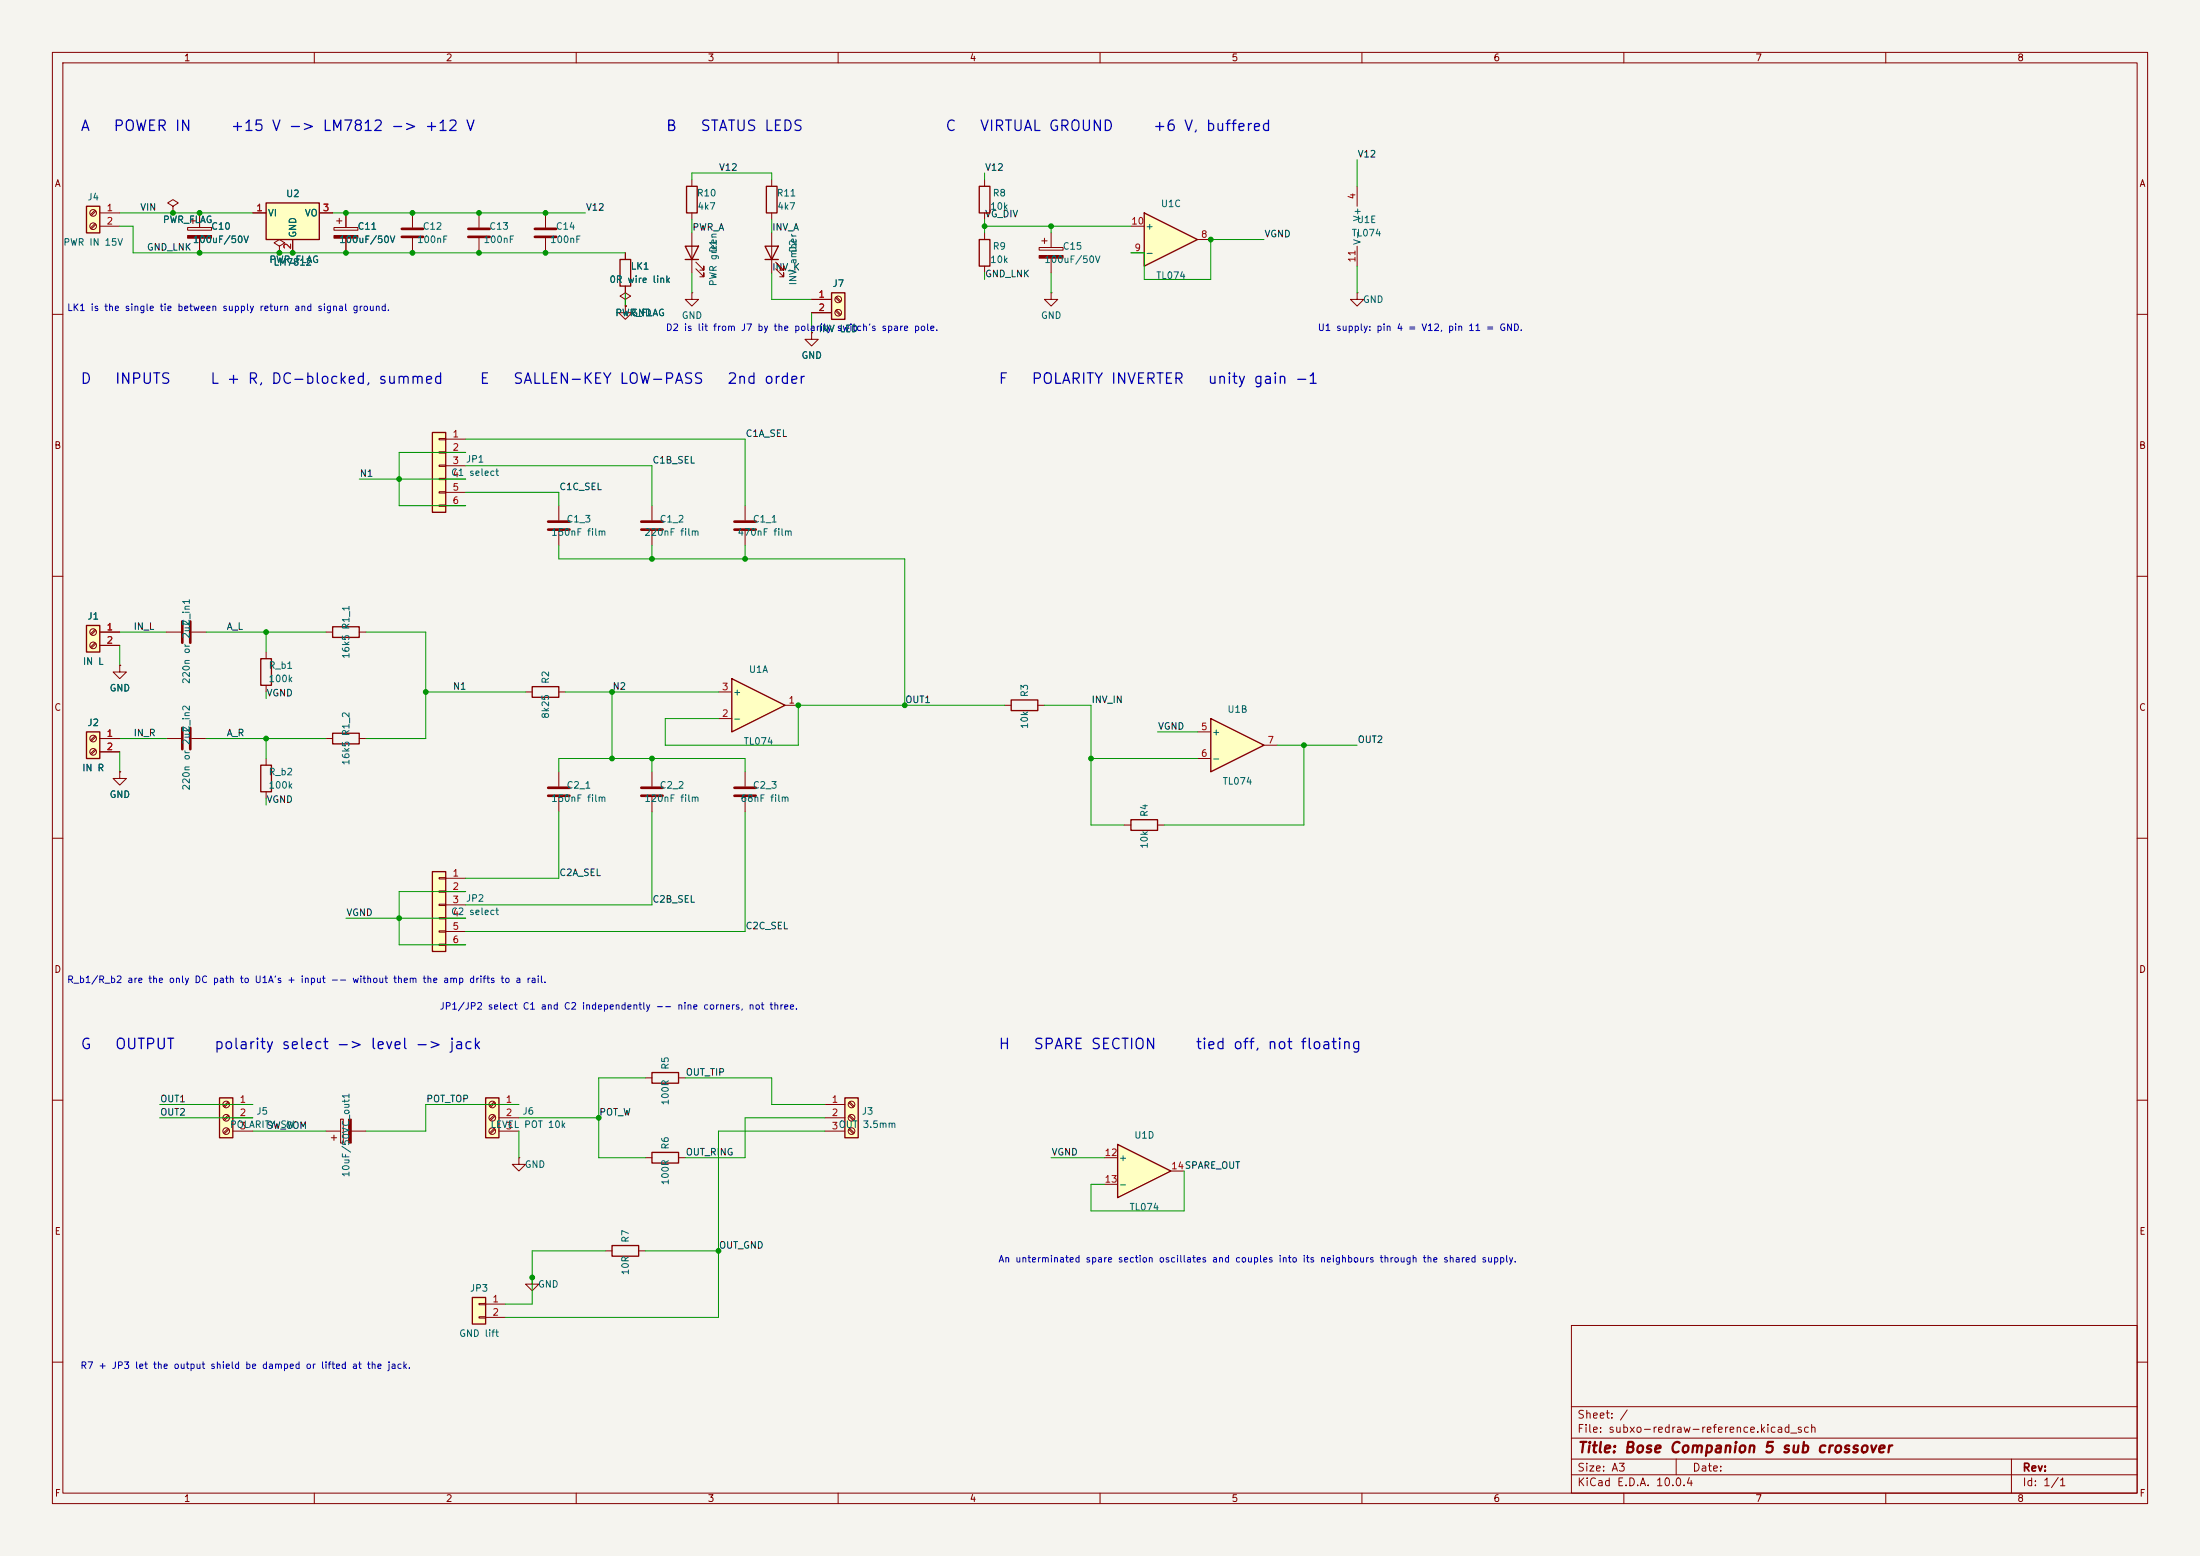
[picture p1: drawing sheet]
<svg xmlns="http://www.w3.org/2000/svg" width="420mm" height="297mm" viewBox="0 0 420 297" stroke-linecap="round" stroke-linejoin="round" font-family="sans-serif">
<path d="M0 0h420v297h-420z" fill="#f5f4ef" stroke="#f5f4ef" stroke-width=".19"/>
<g fill="none" stroke="#840000" stroke-width=".19">
<path d="M10 10h400v277h-400zM12 12h396v273h-396zM60 10v2M110 10v2M160 10v2M210 10v2M260 10v2M310 10v2M360 10v2M10 60h2M154.9 63.5v1.3h1.3l-1.3 1.2-1.2-1.2h1.2M154.9 63.5h.1"/>
<path d="M408 60h2M10 110h2M408 110h2M22.9 127v1.3h1.2l-1.2 1.2-1.3-1.2h1.3M22.9 127h.1M31.7 120.7h2.8M36.6 120.7h2.8M50.8 124.5v1.2M50.8 130.8v1.3M191.8 134.6h1.2M198.1 134.6h1.3M10 160h2"/>
<path d="M214.6 157.5h1.3M221 157.5h1.2M408 160h2M10 210h2M408 210h2M300 253h108v32h-108zM10 260h2M300 278.5h108M300 274.5h108M300 268.5h108M320 278.5v3M384 278.5v6.5"/>
<path d="M408 260h2M60 285v2M110 285v2M160 285v2M210 285v2M260 285v2M300 281.5h108M310 285v2M360 285v2"/>
</g>
<path d="M49.8 125.7h2v5.1h-2zM193 133.6h5.1v2h-5.1zM215.9 156.5h5.1v2h-5.1z" fill="none" stroke="#840000" stroke-width=".25"/>
<path d="M34.8 118.6v4.1M36.3 118.6v4.1" fill="none" stroke="#840000" stroke-width=".51"/>
<path d="M50.8 38.7h10.2v7h-10.2z" fill="#ffffc2"/>
<path d="M50.8 38.7h10.2v7h-10.2z" fill="none" stroke="#840000" stroke-width=".25"/>
<path d="M48.3 40.6h2.5M55.9 45.7v2.6M61 40.6h2.5" fill="none" stroke="#840000" stroke-width=".19"/>
<path d="M16.5 119.4h2.5v5.1h-2.5z" fill="#ffffc2"/>
<path d="M186.9 45.7h2.1v5.1h-2.1zM16.5 119.4h2.5v5.1h-2.5zM63.5 140h5.1v2h-5.1zM49.8 146.1h2v5h-2z" fill="none" stroke="#840000" stroke-width=".25"/>
<g fill="none" stroke="#840000" stroke-width=".19">
<path d="M188 44.5v1.2M188 50.8v1.3M18.1 120.1l-.8 .9M18.1 122.7l-.8 .8M18.3 120.3l-.9 .9M18.3 122.9l-.9 .8M19 120.7h3.9M19 123.2h3.9M50.8 144.8v1.3M50.8 151.1v1.3M62.2 141h1.3M68.6 141h1.2"/>
<circle cx="17.8" cy="123.2" r=".63"/>
<circle cx="17.8" cy="120.6" r=".63"/>
</g>
<path d="M16.5 39.4h2.5v5.1h-2.5z" fill="#ffffc2"/>
<path d="M16.5 39.4h2.5v5.1h-2.5z" fill="none" stroke="#840000" stroke-width=".25"/>
<g fill="none" stroke="#840000" stroke-width=".19">
<path d="M18.1 40.1l-.8 .9M18.1 42.7l-.8 .8M18.3 40.3l-.9 .8M18.3 42.8l-.9 .9M19 40.6h3.9M19 43.2h3.9M91.4 40.6v2.8M91.4 45.5v2.8M104.1 40.6v2.8M104.1 45.5v2.8"/>
<circle cx="17.8" cy="43.2" r=".63"/>
<circle cx="17.8" cy="40.6" r=".63"/>
</g>
<path d="M89.4 43.7h4.1M89.4 45.2h4.1M102.1 43.7h4.1M102.1 45.2h4.1" fill="none" stroke="#840000" stroke-width=".51"/>
<path d="M231.1 137.2l10.2 5-10.2 5.1z" fill="#ffffc2"/>
<path d="M231.1 137.2l10.2 5-10.2 5.1z" fill="none" stroke="#840000" stroke-width=".25"/>
<path d="M228.6 139.7h2.5M228.6 144.8h2.5M241.3 142.2h2.5" fill="none" stroke="#840000" stroke-width=".19"/>
<path d="M218.4 40.6l10.2 5.1-10.2 5.1z" fill="#ffffc2"/>
<path d="M146 47h2.6l-1.3 2.5zM146 49.5h2.6M218.4 40.6l10.2 5.1-10.2 5.1z" fill="none" stroke="#840000" stroke-width=".25"/>
<g fill="none" stroke="#840000" stroke-width=".19">
<path d="M33 39.4l1-.7-1-.6-1 .6 1 .7v1.2M33 40.6h.1M35.8 43.4h4.6v.5h-4.6zM36.3 42.2h1M36.8 41.7v1M38.1 40.6v2.8M38.1 45.5v2.8M147.3 44.5v7.6M148.1 51.3l1.5 1.5v-.7v.7h-.8M148.1 50l1.5 1.6v-.8v.8h-.8M215.9 48.3h2.5M215.9 43.2h2.5"/>
<path d="M228.6 45.7h2.5"/>
</g>
<path d="M35.8 45h4.6v.5h-4.6z" fill="#840000" stroke="#840000" stroke-width=".19"/>
<path d="M213.4 218.4l10.1 5.1-10.1 5.1z" fill="#ffffc2"/>
<path d="M131.1 35.6h2v5h-2zM146.3 35.6h2v5h-2zM186.9 35.6h2.1v5h-2.1zM130.8 47h2.5l-1.2 2.5zM130.8 49.5h2.5M213.4 218.4l10.1 5.1-10.1 5.1z" fill="none" stroke="#840000" stroke-width=".25"/>
<g fill="none" stroke="#840000" stroke-width=".19">
<path d="M132.1 34.3v1.3M147.3 34.3v1.3M188 34.3v1.3M63.8 43.4h4.5v.5h-4.5zM64.3 42.2h1M64.8 41.7v1M66 40.6v2.8M66 45.5v2.8M119.4 57.2l1-.7-1-.6-1 .6 1 .7v1.2M119.4 58.4h.1M132.1 40.6v1.3M132.1 44.5v7.6"/>
<path d="M132.8 51.3l1.6 1.5v-.7v.7h-.8M132.8 50l1.6 1.6v-.8v.8h-.8M147.3 40.6v1.3M188 40.6v1.3M198.4 47.2h4.5v.6h-4.5zM198.9 46h1M199.4 45.5v1M200.7 55.9v1.3h1.2l-1.2 1.2-1.3-1.2h1.3M200.7 55.9h.1M200.7 44.5v2.7M200.7 49.3v2.8M99.1 221v1.2h1.2l-1.2 1.3-1.3-1.3h1.3"/>
<path d="M99.1 221h.1M210.8 221h2.6M210.8 226.1h2.6M223.5 223.5h2.6"/>
</g>
<g fill="#840000" stroke="#840000" stroke-width=".19">
<path d="M198.4 48.8h4.5v.5h-4.5z"/>
<path d="M63.8 45h4.5v.5h-4.5z"/>
</g>
<path d="M92.7 209.6h2.5v7.6h-2.5z" fill="#ffffc2"/>
<path d="M92.7 209.6h2.5v7.6h-2.5z" fill="none" stroke="#840000" stroke-width=".25"/>
<g fill="none" stroke="#840000" stroke-width=".19">
<path d="M94.3 210.3l-.8 .9M94.3 212.9l-.8 .8M94.3 215.4l-.8 .8M94.5 210.5l-.9 .8M94.5 213l-.9 .9M94.5 215.6l-.9 .8M95.2 210.8h3.9M95.2 213.4h3.9M95.2 215.9h3.9"/>
<circle cx="94" cy="213.4" r=".63"/>
<circle cx="94" cy="210.8" r=".63"/>
<circle cx="94" cy="215.9" r=".63"/>
</g>
<path d="M90.2 247.6h2.5v5.1h-2.5z" fill="#ffffc2"/>
<path d="M116.8 237.7h5.1v2.1h-5.1zM90.2 247.6h2.5v5.1h-2.5z" fill="none" stroke="#840000" stroke-width=".25"/>
<path d="M132.1 55.9v1.3h1.2l-1.2 1.2-1.3-1.2h1.3M132.1 55.9h.1M142.2 96.5v2.8M142.2 101.3v2.8M115.6 238.8h1.2M121.9 238.8h1.3M91.4 248.8h1.3v.2h-1.3zM91.4 251.3h1.3v.3h-1.3zM92.7 248.9h3.8M92.7 251.5h3.8M101.6 243.8v1.3h1.3l-1.3 1.3-1.3-1.3h1.3M101.6 243.8h.1" fill="none" stroke="#840000" stroke-width=".19"/>
<path d="M140.2 99.6h4.1M140.2 101.1h4.1" fill="none" stroke="#840000" stroke-width=".51"/>
<path d="M158.7 55.9h2.6v5.1h-2.6z" fill="#ffffc2"/>
<path d="M158.7 55.9h2.6v5.1h-2.6zM124.5 220h5v2h-5zM124.5 204.7h5v2.1h-5z" fill="none" stroke="#840000" stroke-width=".25"/>
<g fill="none" stroke="#840000" stroke-width=".19">
<path d="M154.9 57.2h3.8M154.9 59.7h3.8M159.5 56.8l.9 .9M159.5 59.4l.9 .8M159.7 56.6l.8 .9M159.7 59.2l.8 .8M62.2 215.9h2.8M63.2 217.2h1.1M63.8 216.7v1M65 213.6h.5v4.6h-.5zM67.1 215.9h2.7M123.2 205.7h1.3"/>
<path d="M129.5 205.7h1.3M123.2 221h1.3M129.5 221h1.3"/>
<circle cx="160" cy="59.7" r=".63"/>
<circle cx="160" cy="57.1" r=".63"/>
</g>
<path d="M66.5 213.6h.6v4.6h-.6z" fill="#840000" stroke="#840000" stroke-width=".19"/>
<path d="M41.9 209.6h2.5v7.6h-2.5z" fill="#ffffc2"/>
<path d="M41.9 209.6h2.5v7.6h-2.5z" fill="none" stroke="#840000" stroke-width=".25"/>
<g fill="none" stroke="#840000" stroke-width=".19">
<path d="M259.1 35.6v3.8M259.1 55.9v1.3h1.2l-1.2 1.2-1.3-1.2h1.3M259.1 55.9h.1M259.1 47v3.8M43.5 210.3l-.8 .9M43.5 212.9l-.8 .8M43.5 215.4l-.8 .8M43.7 210.5l-.9 .8M43.7 213l-.9 .9M43.7 215.6l-.9 .8M44.4 210.8h3.9M44.4 213.4h3.9"/>
<path d="M44.4 215.9h3.9"/>
<circle cx="43.2" cy="210.8" r=".63"/>
<circle cx="43.2" cy="213.4" r=".63"/>
<circle cx="43.2" cy="215.9" r=".63"/>
</g>
<path d="M82.5 82.6h2.6v15.2h-2.6z" fill="#ffffc2"/>
<path d="M118.4 49.5h2v5.1h-2zM82.5 82.6h2.6v15.2h-2.6z" fill="none" stroke="#840000" stroke-width=".25"/>
<g fill="none" stroke="#840000" stroke-width=".19">
<path d="M119.4 48.3v1.2M119.4 54.6v1.3M83.8 83.7h1.3v.2h-1.3zM83.8 86.2h1.3v.3h-1.3zM83.8 88.8h1.3v.2h-1.3zM83.8 91.3h1.3v.3h-1.3zM83.8 93.9h1.3v.2h-1.3zM83.8 96.4h1.3v.2h-1.3zM85.1 83.8h3.8M85.1 86.4h3.8M85.1 88.9h3.8M85.1 91.4h3.8"/>
<path d="M85.1 94h3.8M85.1 96.5h3.8M106.7 96.5v2.8M106.7 101.3v2.8"/>
</g>
<path d="M104.6 99.6h4.1M104.6 101.1h4.1" fill="none" stroke="#840000" stroke-width=".51"/>
<path d="M82.5 166.4h2.6v15.2h-2.6z" fill="#ffffc2"/>
<path d="M82.5 166.4h2.6v15.2h-2.6z" fill="none" stroke="#840000" stroke-width=".25"/>
<g fill="none" stroke="#840000" stroke-width=".19">
<path d="M124.5 147.3v2.8M124.5 152.1v2.8M142.2 147.3v2.8M142.2 152.1v2.8M83.8 167.5h1.3v.3h-1.3zM83.8 170.1h1.3v.2h-1.3zM83.8 172.6h1.3v.2h-1.3zM83.8 175.1h1.3v.3h-1.3zM83.8 177.7h1.3v.2h-1.3zM85.1 167.6h3.8M85.1 170.2h3.8M85.1 172.7h3.8"/>
<path d="M85.1 175.3h3.8M85.1 177.8h3.8M83.8 180.2h1.3v.3h-1.3zM85.1 180.3h3.8"/>
</g>
<path d="M122.4 150.4h4.1M122.4 151.9h4.1M140.2 150.4h4.1M140.2 151.9h4.1" fill="none" stroke="#840000" stroke-width=".51"/>
<path d="M161.3 209.6h2.5v7.6h-2.5z" fill="#ffffc2"/>
<path d="M101.6 131.1h5.1v2h-5.1zM161.3 209.6h2.5v7.6h-2.5z" fill="none" stroke="#840000" stroke-width=".25"/>
<g fill="none" stroke="#840000" stroke-width=".19">
<path d="M53.3 47l1.1-.6-1.1-.7-1 .7 1 .6v1.3M53.3 48.3h.1M124.5 96.5v2.8M124.5 101.3v2.8M100.3 132.1h1.3M106.7 132.1h1.2M22.9 147.3v1.3h1.2l-1.2 1.3-1.3-1.3h1.3M22.9 147.3h.1M106.7 147.3v2.8M106.7 152.1v2.8M157.5 210.8h3.8M157.5 213.4h3.8"/>
<path d="M157.5 215.9h3.8M162 210.5l.9 .8M162 213l.9 .9M162 215.6l.9 .8M162.2 210.3l.9 .9M162.2 212.9l.9 .8M162.2 215.4l.9 .8"/>
<circle cx="162.6" cy="213.4" r=".63"/>
<circle cx="162.6" cy="210.8" r=".63"/>
<circle cx="162.6" cy="215.9" r=".63"/>
</g>
<path d="M122.4 99.6h4.1M122.4 101.1h4.1M104.6 150.4h4.1M104.6 151.9h4.1" fill="none" stroke="#840000" stroke-width=".51"/>
<path d="M139.7 129.5l10.2 5.1-10.2 5.1z" fill="#ffffc2"/>
<path d="M139.7 129.5l10.2 5.1-10.2 5.1z" fill="none" stroke="#840000" stroke-width=".25"/>
<path d="M137.2 137.2h2.5M137.2 132.1h2.5M149.9 134.6h2.5M31.7 141h2.8M36.6 141h2.8" fill="none" stroke="#840000" stroke-width=".19"/>
<path d="M34.8 138.9v4.1M36.3 138.9v4.1" fill="none" stroke="#840000" stroke-width=".51"/>
<path d="M16.5 139.7h2.5v5.1h-2.5z" fill="#ffffc2"/>
<path d="M63.5 119.6h5.1v2.1h-5.1zM16.5 139.7h2.5v5.1h-2.5z" fill="none" stroke="#840000" stroke-width=".25"/>
<g fill="none" stroke="#840000" stroke-width=".19">
<path d="M33 40.6h.1M38.1 40.6v2.8M38.1 45.5v2.8M48.3 40.6h2.5M53.3 48.3h.1M55.9 45.7v2.6M61 40.6h2.5M66 40.6v2.8M66 45.5v2.8M78.7 40.6v2.8M78.7 45.5v2.8M119.4 58.4v1.3h1.2l-1.2 1.3-1.3-1.3h1.3"/>
<path d="M119.4 58.4h.1M119.4 48.3v1.2M119.4 54.6v1.3M154.9 57.2h3.8M154.9 59.7h3.8M154.9 63.5h.1M19 120.7h3.9M19 123.2h3.9M22.9 127h.1M62.2 120.7h1.3M68.6 120.7h1.2M18.1 140.5l-.8 .8"/>
<path d="M18.1 143l-.8 .8M18.3 140.6l-.9 .9M18.3 143.2l-.9 .8M19 141h3.9M19 143.5h3.9M22.9 147.3h.1"/>
<circle cx="17.8" cy="143.5" r=".63"/>
<circle cx="17.8" cy="141" r=".63"/>
</g>
<path d="M76.7 43.7h4.1M76.7 45.2h4.1" fill="none" stroke="#840000" stroke-width=".51"/>
<g fill="none" stroke="#009600" stroke-width=".19">
<path d="M132.1 34.3v-1.3h15.2v1.3M188 33v1.3M259.1 30.5v5.1M22.9 43.2h2.5v5.1h94M22.9 40.6h25.4M63.5 40.6h48.3M119.4 55.9v2.5M132.1 41.9v2.6M132.1 52.1v3.8M147.3 41.9v2.6M147.3 52.1v5.1h7.6M154.9 59.7v3.8"/>
<path d="M188 41.9v2.6M188 52.1v1.2M188 43.2h27.9M200.7 43.2v1.3M200.7 52.1v3.8M241.3 45.7h-10.2v7.6h-12.7v-5h-2.5M259.1 50.8v5.1M68.6 91.4h20.3M88.9 83.8h53.3v12.7M88.9 86.4h-12.7v10.1h12.7M88.9 94h17.8v2.5M88.9 88.9h35.6v7.6"/>
<path d="M106.7 104.1v2.6h66v27.9M124.5 104.1v2.6M142.2 104.1v2.6M22.9 120.7h8.8M22.9 123.2v3.8M39.4 120.7h22.8M50.8 120.7v3.8M50.8 132.1v1.3M69.8 120.7h11.5v20.3h-11.5M81.3 132.1h19M107.9 132.1h29.3M116.8 132.1v12.7"/>
<path d="M191.8 134.6h-39.4v7.6h-25.4v-5h10.2M199.4 134.6h8.9v22.9h6.3M221 139.7h7.6M22.9 141h8.8M22.9 143.5v3.8M39.4 141h22.8M50.8 141v3.8M50.8 152.4v1.3M106.7 147.3v-2.5h35.5v2.5M106.7 154.9v12.7h-17.8M124.5 144.8v2.5M124.5 154.9v17.8h-35.6"/>
<path d="M142.2 154.9v22.9h-53.3M208.3 144.8h20.3M243.8 142.2h15.3M248.9 142.2v15.3h-26.7M66 175.3h22.9M88.9 170.2h-12.7v10.1h12.7M30.5 213.4h17.8M30.5 210.8h17.8M48.3 215.9h13.9M99.1 213.4h15.2M99.1 210.8h-17.8v5.1h-11.5M99.1 215.9v5.1"/>
<path d="M123.2 205.7h-8.9v15.3h8.9M130.8 205.7h16.5v5.1h10.2M157.5 213.4h-15.3v7.6h-11.4M157.5 215.9h-20.3v35.6h-40.7M115.6 238.8h-14v10.1h-5.1M123.2 238.8h14M200.7 221h10.1M226.1 223.5v7.6h-17.8v-5h2.5"/>
</g>
<g fill="#009600" stroke="#009600" stroke-width=".19">
<circle cx="188" cy="43.2" r=".46"/>
<circle cx="200.7" cy="43.2" r=".46"/>
<circle cx="231.1" cy="45.7" r=".46"/>
<circle cx="152.4" cy="134.6" r=".46"/>
<circle cx="172.7" cy="134.6" r=".46"/>
<circle cx="208.3" cy="144.8" r=".46"/>
<circle cx="248.9" cy="142.2" r=".46"/>
<circle cx="114.3" cy="213.4" r=".46"/>
<circle cx="101.6" cy="243.8" r=".46"/>
<circle cx="137.2" cy="238.8" r=".46"/>
<circle cx="104.1" cy="40.6" r=".46"/>
<circle cx="104.1" cy="48.3" r=".46"/>
<circle cx="66" cy="40.6" r=".46"/>
<circle cx="66" cy="48.3" r=".46"/>
<circle cx="53.3" cy="48.3" r=".46"/>
<circle cx="55.9" cy="48.3" r=".46"/>
<circle cx="38.1" cy="40.6" r=".46"/>
<circle cx="38.1" cy="48.3" r=".46"/>
<circle cx="33" cy="40.6" r=".46"/>
<circle cx="78.7" cy="40.6" r=".46"/>
<circle cx="78.7" cy="48.3" r=".46"/>
<circle cx="91.4" cy="40.6" r=".46"/>
<circle cx="91.4" cy="48.3" r=".46"/>
<circle cx="50.8" cy="141" r=".46"/>
<circle cx="81.3" cy="132.1" r=".46"/>
<circle cx="50.8" cy="120.7" r=".46"/>
<circle cx="116.8" cy="132.1" r=".46"/>
<circle cx="116.8" cy="144.8" r=".46"/>
<circle cx="124.5" cy="106.7" r=".46"/>
<circle cx="142.2" cy="106.7" r=".46"/>
<circle cx="124.5" cy="144.8" r=".46"/>
<circle cx="76.2" cy="91.4" r=".46"/>
<circle cx="76.2" cy="175.3" r=".46"/>
</g>
<g font-size="2" fill="#0000c2">
<text x="15.2" y="25.5">A</text>
<text x="21.5" y="25.5">POWER IN</text>
<text x="43.9" y="25.5">+15 V -&gt; LM7812 -&gt; +12 V</text>
<text x="127" y="25.5">B</text>
<text x="133.6" y="25.5">STATUS LEDS</text>
<text x="180.3" y="25.5">C</text>
<text x="186.9" y="25.5">VIRTUAL GROUND</text>
<text x="220" y="25.5">+6 V, buffered</text>
<text x="15.2" y="73.8">D</text>
<text x="21.8" y="73.8">INPUTS</text>
<text x="40" y="73.8">L + R, DC-blocked, summed</text>
<text x="91.4" y="73.8">E</text>
<text x="97.8" y="73.8">SALLEN-KEY LOW-PASS</text>
<text x="138.7" y="73.8">2nd order</text>
<text x="190.5" y="73.8">F</text>
<text x="196.8" y="73.8">POLARITY INVERTER</text>
<text x="230.4" y="73.8">unity gain -1</text>
<text x="15.2" y="200.8">G</text>
<text x="21.8" y="200.8">OUTPUT</text>
<text x="40.8" y="200.8">polarity select -&gt; level -&gt; jack</text>
<text x="190.5" y="200.8">H</text>
<text x="197.2" y="200.8">SPARE SECTION</text>
<text x="228.1" y="200.8">tied off, not floating</text>
</g>
<text font-size="2" fill="#840000" x="301" y="277.8">Title: Bose Companion 5 sub crossover</text>
<g font-size="1.5" fill="#840000">
<text x="301" y="273.8">File: subxo-redraw-reference.kicad_sch</text>
<text x="301" y="271.1">Sheet: /</text>
<text x="301" y="281.2">Size: A3</text>
<text x="323" y="281.2">Date:</text>
<text x="386" y="281.2">Rev:</text>
<text x="301" y="284">KiCad E.D.A. 10.0.4</text>
<text x="386" y="284">Id: 1/1</text>
</g>
<g font-size="1.3" fill="#840000">
<text x="35" y="12">1</text>
<text x="85" y="12">2</text>
<text x="135" y="12">3</text>
<text x="185" y="12">4</text>
<text x="235" y="12">5</text>
<text x="285" y="12">6</text>
<text x="335" y="12">7</text>
<text x="385" y="12">8</text>
<text x="10.3" y="36">A</text>
<text x="408.3" y="36">A</text>
<text x="10.3" y="86">B</text>
<text x="408.2" y="86">B</text>
<text x="10.3" y="136">C</text>
<text x="408.2" y="136">C</text>
<text x="10.3" y="186">D</text>
<text x="408.2" y="186">D</text>
<text x="10.3" y="236">E</text>
<text x="408.3" y="236">E</text>
<text x="10.3" y="286">F</text>
<text x="35" y="287">1</text>
<text x="85" y="287">2</text>
<text x="135" y="287">3</text>
<text x="185" y="287">4</text>
<text x="235" y="287">5</text>
<text x="285" y="287">6</text>
<text x="335" y="287">7</text>
<text x="385" y="287">8</text>
<text x="408.3" y="286">F</text>
</g>
<g font-size="1.3" fill="#0f0f0f">
<text x="137.2" y="32.9">V12</text>
<text x="188" y="32.9">V12</text>
<text x="259.1" y="30.4">V12</text>
<text x="26.7" y="40.5">VIN</text>
<text x="111.8" y="40.5">V12</text>
<text x="188" y="41.8">VG_DIV</text>
<text x="132.1" y="44.3">PWR_A</text>
<text x="147.3" y="44.3">INV_A</text>
<text x="241.3" y="45.6">VGND</text>
<text x="27.9" y="48.1">GND_LNK</text>
<text x="147.3" y="51.9">INV_K</text>
<text x="188" y="53.2">GND_LNK</text>
<text x="142.2" y="83.7">C1A_SEL</text>
<text x="124.5" y="88.8">C1B_SEL</text>
<text x="68.6" y="91.3">N1</text>
<text x="106.7" y="93.9">C1C_SEL</text>
<text x="25.4" y="120.5">IN_L</text>
<text x="43.2" y="120.5">A_L</text>
<text x="86.4" y="132">N1</text>
<text x="116.8" y="132">N2</text>
<text x="50.8" y="133.2">VGND</text>
<text x="172.7" y="134.5">OUT1</text>
<text x="208.3" y="134.5">INV_IN</text>
<text x="25.4" y="140.8">IN_R</text>
<text x="43.2" y="140.8">A_R</text>
<text x="221" y="139.6">VGND</text>
<text x="259.1" y="142.1">OUT2</text>
<text x="50.8" y="153.5">VGND</text>
<text x="106.7" y="167.5">C2A_SEL</text>
<text x="124.5" y="172.6">C2B_SEL</text>
<text x="66" y="175.1">VGND</text>
<text x="142.2" y="177.7">C2C_SEL</text>
<text x="130.8" y="205.6">OUT_TIP</text>
<text x="30.5" y="210.7">OUT1</text>
<text x="30.5" y="213.2">OUT2</text>
<text x="50.8" y="215.8">SW_COM</text>
<text x="81.3" y="210.7">POT_TOP</text>
<text x="114.3" y="213.2">POT_W</text>
<text x="130.8" y="220.9">OUT_RING</text>
<text x="200.7" y="220.9">VGND</text>
<text x="137.2" y="238.6">OUT_GND</text>
</g>
<g font-size="1.3" fill="#006464">
<text x="16.6" y="38.6">J4</text>
<text x="51.1" y="41.6">VI</text>
<text x="54.5" y="37.9">U2</text>
<text x="58.1" y="41.6">VO</text>
<text x="132.9" y="37.8">R10</text>
<text x="133" y="40.3">4k7</text>
<text x="148.2" y="37.8">R11</text>
<text x="148.3" y="40.3">4k7</text>
<text x="188.9" y="40.3">10k</text>
<text x="189.4" y="37.8">R8</text>
<text x="221.5" y="39.8">U1C</text>
<text x="12" y="47.2">PWR IN 15V</text>
<text x="31" y="42.9">PWR_FLAG</text>
<text x="36.7" y="46.7">100uF/50V</text>
<text x="40.2" y="44.2">C10</text>
<text x="56.9" y="45.5" transform="rotate(-90 56.9 45.5)">GND</text>
<text x="64.7" y="46.7">100uF/50V</text>
<text x="68.2" y="44.2">C11</text>
<text x="79.5" y="46.7">100nF</text>
<text x="80.6" y="44.2">C12</text>
<text x="92.2" y="46.7">100nF</text>
<text x="93.3" y="44.2">C13</text>
<text x="104.9" y="46.7">100nF</text>
<text x="106" y="44.2">C14</text>
<text x="189.4" y="48">R9</text>
<text x="202.8" y="48">C15</text>
<text x="218.6" y="44.2">+</text>
<text x="257.9" y="45.4">TL074</text>
<text x="258.9" y="42.9">U1E</text>
<text x="260.1" y="46.9" transform="rotate(-90 260.1 46.9)">V-</text>
<text x="260.1" y="42.4" transform="rotate(-90 260.1 42.4)">V+</text>
<text x="51.3" y="50.5">PWR_FLAG</text>
<text x="52.1" y="51">LM7812</text>
<text x="120.3" y="51.8">LK1</text>
<text x="137.1" y="48.3" transform="rotate(-90 137.1 48.3)">D1</text>
<text x="152.4" y="48.3" transform="rotate(-90 152.4 48.3)">D2</text>
<text x="188.9" y="50.5">10k</text>
<text x="199.3" y="50.5">100uF/50V</text>
<text x="218.6" y="49.2">-</text>
<text x="220.6" y="53.5">TL074</text>
<text x="116.2" y="54.3">0R wire link</text>
<text x="137.1" y="54.7" transform="rotate(-90 137.1 54.7)">PWR green</text>
<text x="152.4" y="54.6" transform="rotate(-90 152.4 54.6)">INV amber</text>
<text x="158.8" y="55.1">J7</text>
<text x="260.1" y="58.1">GND</text>
<text x="117.4" y="60.7">PWR_FLAG</text>
<text x="120.4" y="60.7">GND</text>
<text x="130" y="61.2">GND</text>
<text x="156.2" y="63.7">INV switch's spare pole.</text>
<text x="156.2" y="63.7">INV LED</text>
<text x="160.2" y="63.7">LED</text>
<text x="198.6" y="61.2">GND</text>
<text x="152.9" y="68.8">GND</text>
<text x="88.9" y="88.6">JP1</text>
<text x="86" y="91.1">C1 select</text>
<text x="108.1" y="100">C1_3</text>
<text x="125.8" y="100">C1_2</text>
<text x="143.6" y="100">C1_1</text>
<text x="105.1" y="102.6">150nF film</text>
<text x="122.9" y="102.6">220nF film</text>
<text x="140.7" y="102.6">470nF film</text>
<text x="16.6" y="118.6">J1</text>
<text x="36.5" y="119.5" transform="rotate(-90 36.5 119.5)">C_in1</text>
<text x="67" y="125.9" transform="rotate(-90 67 125.9)">16k5 R1_1</text>
<text x="15.7" y="127.2">IN L</text>
<text x="36.5" y="130.7" transform="rotate(-90 36.5 130.7)">220n or 2u2</text>
<text x="51.2" y="130.5">100k</text>
<text x="51.2" y="128">R_b1</text>
<text x="105.1" y="130.6" transform="rotate(-90 105.1 130.6)">R2</text>
<text x="142.9" y="128.7">U1A</text>
<text x="20.8" y="132.3">GND</text>
<text x="105.1" y="137.3" transform="rotate(-90 105.1 137.3)">8k25</text>
<text x="139.8" y="133.1">+</text>
<text x="196.6" y="133.2" transform="rotate(-90 196.6 133.2)">R3</text>
<text x="234.2" y="136.4">U1B</text>
<text x="16.6" y="138.9">J2</text>
<text x="36.5" y="139.9" transform="rotate(-90 36.5 139.9)">C_in2</text>
<text x="139.8" y="138.1">-</text>
<text x="141.9" y="142.4">TL074</text>
<text x="196.6" y="139.2" transform="rotate(-90 196.6 139.2)">10k</text>
<text x="231.3" y="140.7">+</text>
<text x="15.6" y="147.5">IN R</text>
<text x="51.2" y="148.3">R_b2</text>
<text x="67" y="146.2" transform="rotate(-90 67 146.2)">16k5 R1_2</text>
<text x="231.3" y="145.8">-</text>
<text x="20.8" y="152.6">GND</text>
<text x="36.5" y="151" transform="rotate(-90 36.5 151)">220n or 2u2</text>
<text x="51.2" y="150.8">100k</text>
<text x="105.1" y="153.4">150nF film</text>
<text x="108.1" y="150.8">C2_1</text>
<text x="122.9" y="153.4">120nF film</text>
<text x="125.8" y="150.8">C2_2</text>
<text x="141.3" y="153.4">68nF film</text>
<text x="143.6" y="150.8">C2_3</text>
<text x="233.3" y="150.1">TL074</text>
<text x="219.4" y="156" transform="rotate(-90 219.4 156)">R4</text>
<text x="219.4" y="162.1" transform="rotate(-90 219.4 162.1)">10k</text>
<text x="88.9" y="172.4">JP2</text>
<text x="86" y="175">C2 select</text>
<text x="128" y="204.3" transform="rotate(-90 128 204.3)">R5</text>
<text x="43.8" y="215.6">POLARITY SW</text>
<text x="48.8" y="213.1">J5</text>
<text x="93.5" y="215.6">LEVEL POT 10k</text>
<text x="99.6" y="213.1">J6</text>
<text x="128" y="211.1" transform="rotate(-90 128 211.1)">100R</text>
<text x="164.4" y="213.1">J3</text>
<text x="164.6" y="215.6">3.5mm</text>
<text x="128" y="219.5" transform="rotate(-90 128 219.5)">R6</text>
<text x="213.5" y="222">+</text>
<text x="216.4" y="217.6">U1D</text>
<text x="67" y="224.8" transform="rotate(-90 67 224.8)">10uF/50VC_out1</text>
<text x="100.1" y="223.2">GND</text>
<text x="128" y="226.3" transform="rotate(-90 128 226.3)">100R</text>
<text x="213.5" y="227">-</text>
<text x="215.5" y="231.3">TL074</text>
<text x="120.4" y="237.3" transform="rotate(-90 120.4 237.3)">R7</text>
<text x="120.4" y="243.5" transform="rotate(-90 120.4 243.5)">10R</text>
<text x="89.6" y="246.8">JP3</text>
<text x="102.6" y="246.1">GND</text>
<text x="87.6" y="255.5">GND lift</text>
</g>
<g font-size="1.3" fill="#a90000">
<text x="20.2" y="40.6">1</text>
<text x="48.8" y="40.6">1</text>
<text x="61.5" y="40.6">3</text>
<text x="259.1" y="38.2" transform="rotate(-90 259.1 38.2)">4</text>
<text x="20.2" y="43.2">2</text>
<text x="55.9" y="47.7" transform="rotate(-90 55.9 47.7)">2</text>
<text x="215.9" y="43.2">10</text>
<text x="229.2" y="45.7">8</text>
<text x="216.5" y="48.2">9</text>
<text x="259.1" y="50.2" transform="rotate(-90 259.1 50.2)">11</text>
<text x="156.1" y="57.1">1</text>
<text x="156.1" y="59.7">2</text>
<text x="86.3" y="83.8">1</text>
<text x="86.3" y="86.3">2</text>
<text x="86.3" y="88.9">3</text>
<text x="86.3" y="91.4">4</text>
<text x="86.3" y="94">5</text>
<text x="86.3" y="96.5">6</text>
<text x="20.2" y="120.6">1</text>
<text x="20.2" y="123.2">2</text>
<text x="137.7" y="137.1">2</text>
<text x="137.7" y="132.1">3</text>
<text x="150.4" y="134.6">1</text>
<text x="20.2" y="140.9">1</text>
<text x="20.2" y="143.5">2</text>
<text x="229.2" y="139.7">5</text>
<text x="241.9" y="142.2">7</text>
<text x="229.2" y="144.8">6</text>
<text x="86.3" y="167.6">1</text>
<text x="86.3" y="170.2">2</text>
<text x="86.3" y="172.7">3</text>
<text x="86.3" y="175.2">4</text>
<text x="86.3" y="177.8">5</text>
<text x="86.3" y="180.3">6</text>
<text x="45.6" y="210.8">1</text>
<text x="45.6" y="213.3">2</text>
<text x="45.6" y="215.9">3</text>
<text x="96.4" y="210.8">1</text>
<text x="96.4" y="213.3">2</text>
<text x="96.4" y="215.9">3</text>
<text x="158.7" y="210.8">1</text>
<text x="158.7" y="213.3">2</text>
<text x="158.7" y="215.9">3OUT</text>
<text x="210.8" y="221">12</text>
<text x="210.8" y="226">13</text>
<text x="223.5" y="223.5">14SPARE_OUT</text>
<text x="93.9" y="248.9">1</text>
<text x="93.9" y="251.4">2</text>
</g>
<g font-size="1.3" fill="#0000c2">
<text x="12.7" y="59.7">LK1 is the single tie between supply return and signal ground.</text>
<text x="127" y="63.5">D2 is lit from J7 by the polarity</text>
<text x="251.5" y="63.5">U1 supply: pin 4 = V12, pin 11 = GND.</text>
<text x="12.7" y="187.9">R_b1/R_b2 are the only DC path to U1A's + input -- without them the amp drifts to a rail.</text>
<text x="83.8" y="193">JP1/JP2 select C1 and C2 independently -- nine corners, not three.</text>
<text x="190.5" y="241.3">An unterminated spare section oscillates and couples into its neighbours through the shared supply.</text>
<text x="15.2" y="261.6">R7 + JP3 let the output shield be damped or lifted at the jack.</text>
</g>
</svg>
